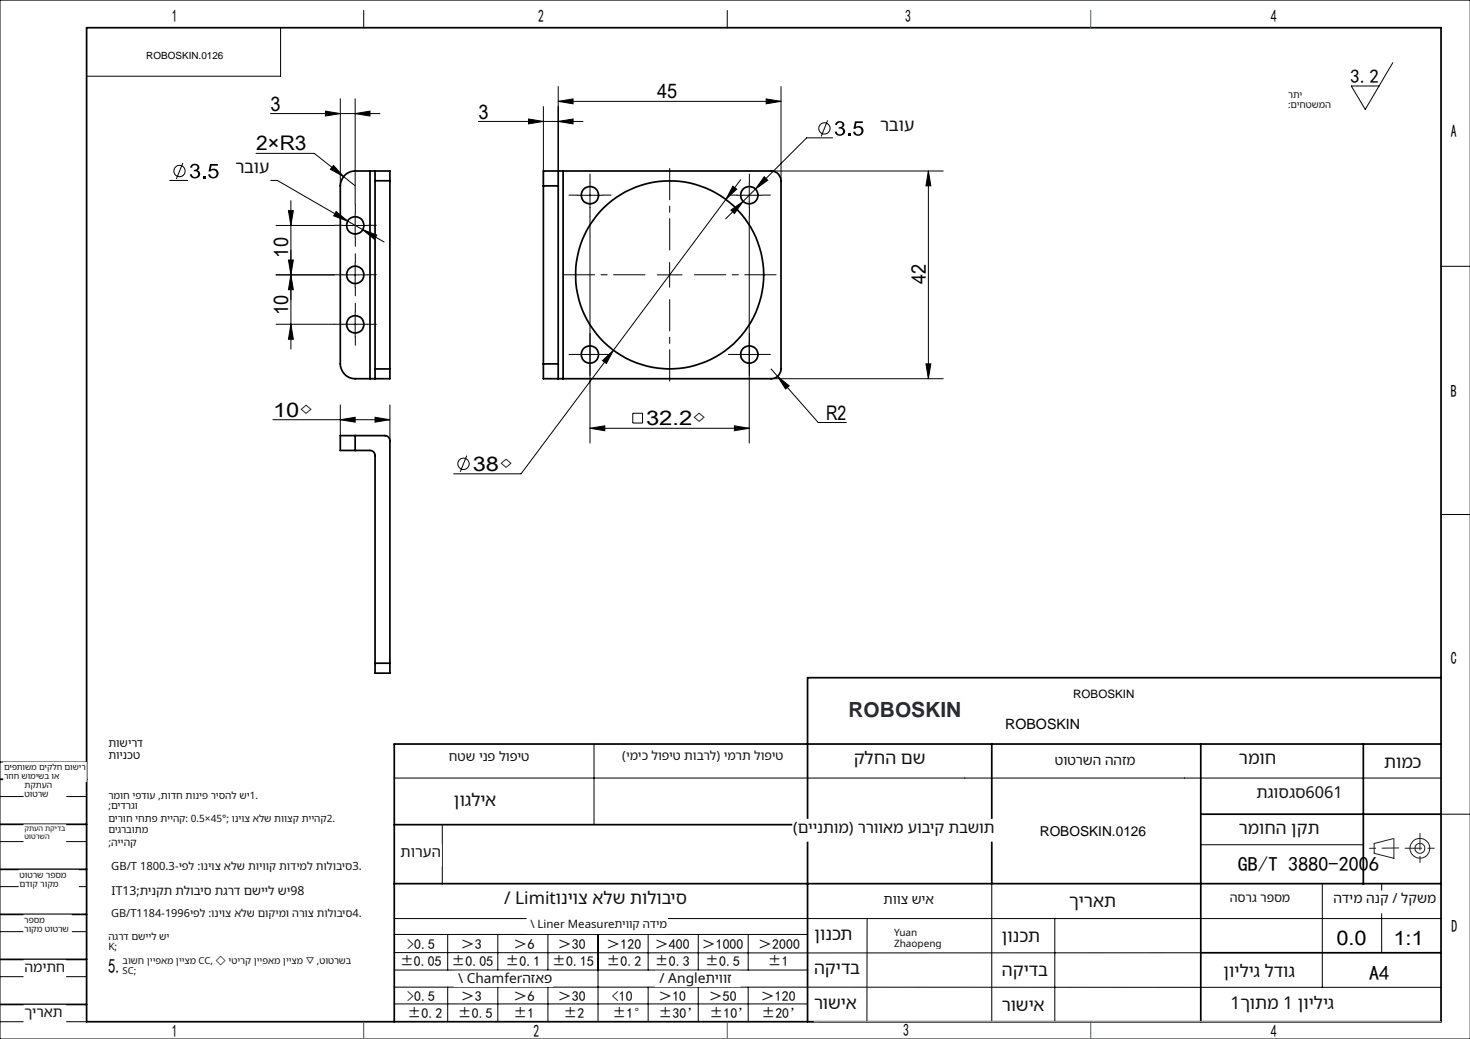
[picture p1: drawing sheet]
<svg xmlns="http://www.w3.org/2000/svg" width="297mm" height="210mm" viewBox="0 0 297 210" stroke-linecap="round" stroke-linejoin="round" font-family="sans-serif">
<g fill="none" stroke="#000" stroke-width=".2">
<path d="M0 0h297v210h-297zM56.7 5.6v9.8h-39.2M68.8 20v17.6M71.8 20v21.3M73.5 2.1v3.5M112.8 17.5v17.1M146.9 2.1v3.5M154.8 20l3 .5-3 .5zM157.8 17.5v19M281.4 12.7l-5.6 9.4-2.8-4.7h5.6M34.3 36.5h21.7l14.2 8.2M36.9 32.9l-1.3 3.3"/>
<path d="M51.7 31h11.8l5.9 4.7M54.6 23h22.2M65.8 22.5l3 .5-3 .5zM67.4 33.4l2 2.3-2.7-1.5zM69.4 35.7l2.4 1.9M71.8 23l3-.5v1zM96.7 24.5h21.1M106.8 24.1l3 .4-3 .5zM109.8 21.5v16.1M112.8 20.5l3-.5v1zM112.8 24.5l3-.4v.9zM112.8 20.5h45"/>
<path d="M116.7 39.5h5M119.2 37v5M148.1 37.6l.7 .6-2.2 2.1zM148.9 39.5h5M149.6 36.3l-3 4M151.4 37v5M154.4 35.7l.7 .7-2.5 1.8zM155.8 34.6h34.8M167.2 24.3l-1.3 3.3M184.7 27.9h-21.7l-16.4 16.3M187.6 34.6v41.9M187.6 34.6l.5 3h-1z"/>
<path d="M55.8 45.6h11.7M55.8 55.6h11.7M58.3 52.6h1l-.5 3zM58.3 42.6h1l-.5 3zM58.8 40.6v29.9M58.8 55.6l.5 3h-1zM67.9 42.7l2.3 2-2.8-1.1zM69.3 45.6h5M69.3 55.6h5M70.2 44.7l3.1 1.7M71.8 43.1v4.9M71.8 53v5.1"/>
<path d="M73.3 46.4l2.8 1.1-.5 .9zM73.3 46.4l4.3 2.5M119.2 43.7v45.9M132.8 55.6h5M135.3 53v5.1M146.6 40.3l-41.3 55.5h-13.6M147.7 42.5l2.4-1.8-1.7 2.5zM151.4 43.7v45.9M291.1 53.8h5.9M55.8 65.5h11.7M58.8 65.5l.5 3.1h-1zM69.3 65.5h5"/>
<path d="M71.8 63.1v4.9M116.7 71.6h5M121.7 72.9l2.2-2.1-1.4 2.7zM148.9 71.6h5M155.8 74.6l1.3 1.5M155.8 76.5h34.8M157.1 76.1l2.4 1.9-.8 .6zM157.1 76.1l8.2 9.3h5.7M187.1 73.5h1l-.5 3zM55.1 84.8h23.7M68.8 84.8l3-.5v1zM68.8 81.8v6.2"/>
<path d="M75.8 84.3l3 .5-3 .5zM78.8 81.8v7.3M94.3 92.1l-1.3 3.3M119.2 86.6l3-.5v1zM119.2 86.6h32.2M127.8 83.5h2v2h-2zM148.4 86.1l3 .5-3 .5zM291.1 104h5.9M0 154h17.5M79.7 157.3h211.4M120 150.4v16.3M0 179.2h17.5"/>
<path d="M0 161h17.5M0 170.1h17.5M89.4 166.9v11.8M200.4 178.6v27.9M242.6 170.7h32.8M267.2 178.6v21M279.2 178.6v14M291.1 164.6h6M0 188.3h17.5M0 197.4h17.5M79.7 185.7h211.4M79.7 199.5l211.4 .1"/>
<path d="M79.7 192.5l162.9 .1M79.7 188.9h83.5M79.7 196.1h83.5M90.5 188.9v7.2M90.5 199.5v7M100.6 188.9v7.2M100.6 199.5v7M110.7 188.9v7.2M110.7 199.5v7M120.8 188.9v17.6M131 188.9v7.2M131 199.5v7"/>
<path d="M141.1 188.9v7.2M141.1 199.5v7M151.2 188.9v7.2M151.2 199.5v7M175.2 185.7v20.9M213.1 185.7v20.8M0 206.5h17.5M79.7 202.9h83.5M163.2 206.5h127.9"/>
<circle cx="36.3" cy="34.6" r="1.14"/>
<circle cx="166.6" cy="26" r="1.14"/>
<circle cx="93.6" cy="93.7" r="1.15"/>
</g>
<g fill="none" stroke="#191924" stroke-width=".2">
<path d="M277.6 170.5l4-1v4l-4-1z"/>
<circle cx="286.9" cy="171.5" r="1.01"/>
<circle cx="286.9" cy="171.5" r="2"/>
</g>
<g fill="none" stroke="#000" stroke-width=".2" stroke-dasharray="30.5 1.3 1.3 1.3">
<path d="M116.7 39.4h-1.7M119.2 36.9v-1.7M121.7 39.4h1.8M148.9 39.4h-1.7M151.4 36.9v-1.7M153.9 39.4h1.8M69.3 45.5h-1.8M69.3 55.5h-1.8M71.8 43v-1.7M71.8 48v1.8M71.8 53v-1.7M71.8 58v1.8"/>
<path d="M74.3 45.5h1.7M74.3 55.5h1.7M119.2 41.9v1.8M151.4 41.9v1.8M69.3 65.5h-1.8M71.8 63v-1.7M71.8 68v1.8M74.3 65.5h1.7M116.7 71.6h-1.7M119.2 69.1v-1.7M119.2 74.1v1.8M121.7 71.6h1.8"/>
<path d="M148.9 71.6h-1.7M151.4 69.1v-1.7M151.4 74.1v1.8M153.9 71.6h1.8"/>
</g>
<path d="M130.3 55.5h-16.5M135.3 50.5v-16.5M140.3 55.5h16.5M135.3 60.5v16.5" fill="none" stroke="#000" stroke-width=".2" stroke-dasharray="30.5 1.3 1.3 1.3" stroke-dashoffset="24.1"/>
<g fill="none" stroke="#000" stroke-width=".35">
<path d="M17.5 5.6h273.6v200.9h-273.6zM74.8 34.6h1M74.8 34.6h-3a3 3 0 0 0-3 3v35.9a3 3 0 0 0 3 3h3M74.8 34.6v41.9M75.8 34.6h3v1.9M75.8 34.6v1.9M75.8 36.5h3M75.8 36.5v38.1M78.8 36.5v38.1M109.8 37.6h3M109.8 37.6v35.9M112.8 34.6v3"/>
<path d="M112.8 34.6h-3v3M112.8 34.6h1M112.8 37.6v35.9M113.8 34.6h42a1.99 1.99 0 0 1 2 1.9v38.1a1.99 1.99 0 0 1-2 1.9h-42M113.8 34.6v41.9M74.8 76.5h1M75.8 74.6v1.9M75.8 74.6h3M78.8 74.6v1.9h-3M109.8 73.5v3h3M109.8 73.5h3M112.8 73.5v3"/>
<path d="M112.8 76.5h1M71.8 88h-3v3h3M71.8 88h6a1.02 1.02 0 0 1 1 1.1v44.9M71.8 91h3a1.02 1.02 0 0 1 1 1.1v41.9M71.8 88v3M75.8 134v2.1h3v-2.1M75.8 134h3M291.1 137h-127.9v69.5M0 157.5h17.5M200.4 150.4v28.2M242.6 150.4v56.1M275.4 150.4v28.3"/>
<path d="M291.1 150.4h-211.4v56.1M0 175.7h17.5M0 166.6h17.5M79.7 166.7h83.5M79.7 178.6h211.4M242.6 164.6h48.5M0 184.8h17.5M0 193.9h17.5M242.6 192.6h48.5M0 203h17.5"/>
<circle cx="119.2" cy="39.5" r="1.75"/>
<circle cx="151.4" cy="39.5" r="1.75"/>
<circle cx="71.8" cy="55.5" r="1.75"/>
<circle cx="71.8" cy="45.6" r="1.75"/>
<circle cx="135.3" cy="55.5" r="19"/>
<circle cx="71.8" cy="65.6" r="1.75"/>
<circle cx="119.2" cy="71.7" r="1.75"/>
<circle cx="151.4" cy="71.7" r="1.75"/>
</g>
<path d="M282.6 171.4l-5.9 .1M283.9 171.4h6M286.9 168.4v6" fill="none" stroke="#191924" stroke-width=".2" stroke-dasharray="6.3 1.3 1.3 1.3" stroke-dashoffset="3"/>
<path d="M164.5 206.5h126.6" fill="none" stroke="#c0c0c0" stroke-width=".2"/>
<path d="M220.4 2.1v3.5M73.5 206.5v3.5M146.9 206.5v3.5M220.4 206.5v3.5" fill="none" stroke="#00f" stroke-width=".2"/>
<path d="M281.6 169.5h.1" fill="none" stroke="#0ff" stroke-width=".2"/>
<g fill="#000">
<path d="M71.8 23l3-.5v1zM65.8 22.5l3 .5-3 .5z"/>
<path d="M58.3 42.6h1l-.5 3zM58.8 55.6l.5 3h-1zM187.6 34.6l.5 3h-1zM187.1 73.5h1l-.5 3z"/>
<path d="M73.3 46.4l2.3 2 .5-.9zM67.9 42.7l-.5 .9 2.8 1.1zM67.4 33.4l-.7 .8 2.7 1.5zM112.8 20.5l3-.5v1zM154.8 20l3 .5-3 .5zM148.1 37.6l-1.5 2.7 2.2-2.1zM121.7 72.9l.8 .6 1.4-2.7zM147.7 42.5l.7 .7 1.7-2.5zM154.4 35.7l-1.8 2.5 2.5-1.8zM106.8 24.1l3 .4-3 .5zM112.8 24.5l3-.4v.9zM119.2 86.6l3-.5v1zM148.4 86.1l3 .5-3 .5zM157.1 76.1l1.6 2.5 .8-.6zM68.8 84.8l3-.5v1zM75.8 84.3l3 .5-3 .5z"/>
<path d="M58.8 65.5l.5 3.1h-1zM58.3 52.6h1l-.5 3z"/>
</g>
<g fill="#fff" stroke="#fff" stroke-width=".35">
<path d="M29.6 8.4h15.5v4.4h-15.5z"/>
<path d="M210.1 165.7h22.4v4.2h-22.4z"/>
<path d="M38.2 31.6h16.3v5.8h-16.3z"/>
<path d="M168.5 23h16.3v5.7h-16.3z"/>
<path d="M21.9 149.1h13.2v4.9h-13.2z"/>
<path d="M21.9 159.7h33.1v4.3h-33.1z"/>
<path d="M21.9 164.5h53.2v4.2h-53.2z"/>
<path d="M21.9 169.3h5.8v4.2h-5.8z"/>
<path d="M21.9 174h51.8v4.3h-51.8z"/>
<path d="M21.9 178.8h40.3v4.2h-40.3z"/>
<path d="M21.9 183.5h51.8v4.3h-51.8z"/>
<path d="M21.9 188.3h12.9v4.3h-12.9z"/>
<path d="M24.8 193.2h49.3v4.1h-49.3z"/>
<path d="M260.2 18.2h11.7v4.1h-11.7z"/>
<path d="M3.9 176h11.9v3.7h-11.9z"/>
<path d="M4.9 194.2h8.3v3.7h-8.3z"/>
<path d="M4.9 203.3h8.3v3.6h-8.3z"/>
<path d="M4.9 185h9.4v3.7h-9.4z"/>
<path d="M.8 154.2h16.6v3.6h-16.6z"/>
<path d="M4.9 166.8h8.3v3.7h-8.3z"/>
<path d="M5 157.8h8.2v3.6h-8.2z"/>
<path d="M202.4 187.5h10.2v4.3h-10.2z"/>
<path d="M216 180.5h10.2v4.2h-10.2z"/>
<path d="M247.2 194.5h16.3v4.2h-16.3z"/>
<path d="M100.9 179.7h39.5v5.2h-39.5z"/>
<path d="M132.5 196.4h16.9v2.9h-16.9z"/>
<path d="M91.8 196.4h19.8v2.9h-19.8z"/>
<path d="M106.6 185.7h28.2v2.9h-28.2z"/>
<path d="M180.6 187.5h12.3v4.3h-12.3z"/>
<path d="M164.5 201.1h10.1v4.2h-10.1z"/>
<path d="M248.5 180.2h12.2v4.2h-12.2z"/>
<path d="M202.4 194.4h10.2v4.2h-10.2z"/>
<path d="M247.7 201.1h36.6v4.2h-36.6z"/>
<path d="M202.4 201.5h10.2v4.3h-10.2z"/>
<path d="M164.5 193.9h10.1v4.3h-10.1z"/>
<path d="M178.5 180.5h10.2v4.2h-10.2z"/>
<path d="M164.5 187h10.2v4.3h-10.2z"/>
<path d="M269.4 180.2h20.8v4.2h-20.8z"/>
<path d="M172.5 151.6h16.3v4.2h-16.3z"/>
<path d="M216.8 138.8h50.8v4.5h-50.8z"/>
<path d="M213.1 152.3h16.3v4.3h-16.3z"/>
<path d="M250.3 151.6h16.3v4.2h-16.3z"/>
<path d="M91.7 160h16.3v4.2h-16.3z"/>
<path d="M80.9 170.8h8.2v4.2h-8.2z"/>
<path d="M125.7 151.6h32.6v4.2h-32.6z"/>
<path d="M90.7 151.6h16.3v4.2h-16.3z"/>
<path d="M279.6 152.3h8.2v4.3h-8.2z"/>
<path d="M253.8 158.6h18.4v4.2h-18.4z"/>
<path d="M160.3 165.7h40.7v4.2h-40.7z"/>
<path d="M250.3 165.7h16.3v4.2h-16.3z"/>
<path d="M203.1 143.8h78.3v4.4h-78.3z"/>
<path d="M216.8 138.2h51.5v3.6h-51.5z"/>
</g>
<g font-size="4.3">
<text x="168.5" y="27.4">3.5</text>
<text x="38.2" y="36">3.5</text>
</g>
<text font-size="4.2" fill="#1f2633" x="171.4" y="145">ROBOSKIN</text>
<g font-size="4.1">
<text x="54.7" y="22.4">3</text>
<text x="96.7" y="24">3</text>
<text x="132.8" y="19.9">45</text>
<text x="51.7" y="30.4">2×R3</text>
<text x="58.2" y="52" transform="rotate(-90 58.2 52)">10</text>
<text x="187" y="57.3" transform="rotate(-90 187 57.3)">42</text>
<text x="58.2" y="63.8" transform="rotate(-90 58.2 63.8)">10</text>
<text x="55.2" y="84.2">10◇</text>
<text x="130.5" y="86">32.2◇</text>
<text x="166.9" y="84.8">R2</text>
<text x="95.5" y="95.2">38◇</text>
<text x="250.1" y="176">GB/T 3880-2006</text>
<text x="270" y="191">0.0</text>
<text x="281.5" y="191">1:1</text>
<text x="21.9" y="196.6">5.</text>
<text x="276.6" y="198">A4</text>
</g>
<text font-size="3.9" x="272.8" y="16.8">3.2</text>
<g font-size="3.5">
<text x="34.8" y="4.4">1</text>
<text x="108.7" y="4.4">2</text>
<text x="182.9" y="4.4">3</text>
<text x="256.7" y="4.4">4</text>
<text x="293.2" y="27.8">A</text>
<text x="293.2" y="80.3">B</text>
<text x="293.2" y="134.2">C</text>
<text x="293.3" y="188.4">D</text>
<text x="34.7" y="209.6">1</text>
<text x="107.8" y="209.6">2</text>
<text x="182.5" y="209.3">3</text>
<text x="256.8" y="209.7">4</text>
</g>
<g font-size="3.5" fill="#111">
<text x="177.9" y="26.4">רבוע</text>
<text x="47.6" y="35.1">רבוע</text>
<text x="172.5" y="154.5">קלחה םש</text>
<text x="250.3" y="154.5">רמוח</text>
<text x="279.6" y="155.2">תומכ</text>
<text x="91.7" y="162.9">ןוגליא</text>
<text x="250.3" y="168.6">רמוחה ןקת</text>
<text x="101.8" y="182.6">/ Limitוניוצ אלש תולוביס</text>
<text x="216" y="183.4">ךיראת</text>
<text x="164.5" y="189.9">ןונכת</text>
<text x="202.4" y="190.4">ןונכת</text>
<text x="164.5" y="196.8">הקידב</text>
<text x="202.4" y="197.3">הקידב</text>
<text x="247.2" y="197.4">ןויליג לדוג</text>
<text x="164.5" y="204">רושיא</text>
<text x="202.4" y="204.4">רושיא</text>
<text x="248.6" y="204">1ךותמ 1 ןויליג</text>
</g>
<text font-size="3.3" fill="#111" x="253.8" y="161.3">תגוסגס6061</text>
<text font-size="3.2" fill="#111" x="160.3" y="168.3">)םיינתומ( ררוואמ עוביק תבשות</text>
<text font-size="3" fill="#111" x="80.9" y="173.2">תורעה</text>
<text font-size="2.9" x="203.1" y="147.3">ROBOSKIN</text>
<text font-size="2.9" fill="#111" x="4.9" y="205.7">ךיראת</text>
<g font-size="2.8" fill="#111">
<text x="213.1" y="154.6">טוטרשה ההזמ</text>
<text x="269.4" y="182.5">הדימ הנק / לקשמ</text>
<text x="4.9" y="196.5">המיתח</text>
<text x="92.6" y="198.7">\ Chamferהזאפ</text>
<text x="133.2" y="198.7">/ Angleתיווז</text>
</g>
<g font-size="2.8">
<text x="210.1" y="169">ROBOSKIN.0126</text>
<text x="82.2" y="191.7">&gt;0.5</text>
<text x="93.1" y="191.7">＞3</text>
<text x="103.7" y="191.7">＞6</text>
<text x="112.7" y="191.7">＞30</text>
<text x="122.6" y="191.7">＞120</text>
<text x="132.3" y="191.7">＞400</text>
<text x="141.8" y="191.7">＞1000</text>
<text x="153.2" y="191.7">＞2000</text>
<text x="80.8" y="195.3">±0.05</text>
<text x="91.2" y="195.3">±0.05</text>
<text x="102.2" y="195.3">±0.1</text>
<text x="111.6" y="195.3">±0.15</text>
<text x="122.6" y="195.3">±0.2</text>
<text x="132.3" y="195.3">±0.3</text>
<text x="142.5" y="195.3">±0.5</text>
<text x="155.1" y="195.3">±1</text>
<text x="82.2" y="202.3">&gt;0.5</text>
<text x="93.1" y="202.3">＞3</text>
<text x="103.7" y="202.3">＞6</text>
<text x="112.7" y="202.3">＞30</text>
<text x="123.6" y="202.3">&lt;10</text>
<text x="133" y="202.3">＞10</text>
<text x="143.2" y="202.3">＞50</text>
<text x="153.7" y="202.3">＞120</text>
<text x="82.3" y="205.8">±0.2</text>
<text x="92.5" y="205.8">±0.5</text>
<text x="103.7" y="205.8">±1</text>
<text x="113.9" y="205.8">±2</text>
<text x="123.8" y="205.7">±1°</text>
<text x="133" y="205.7">±30’</text>
<text x="143.3" y="205.7">±10’</text>
<text x="153.8" y="205.8">±20’</text>
</g>
<text font-size="2.7" fill="#111" x="178.5" y="182.7">תווצ שיא</text>
<text font-size="2.6" fill="#111" x="90.7" y="153.8">חטש ינפ לופיט</text>
<g font-size="2.5" fill="#111">
<text x="125.7" y="153.7">)ימיכ לופיט תוברל( ימרת לופיט</text>
<text x="22.5" y="180.8">IT13;תינקת תלוביס תגרד םשייל שי98</text>
<text x="248.5" y="182.3">הסרג רפסמ</text>
</g>
<text font-size="2.3" x="216.8" y="141.1">ROBOSKIN</text>
<g font-size="2.3" fill="#111">
<text x="21.9" y="151">תושירד</text>
<text x="21.9" y="153.5">תוינכט</text>
<text x="22.5" y="175.9">GB/T 1800.3-יפל :וניוצ אלש תויווק תודימל תולוביס3.</text>
<text x="107.2" y="187.6">\ Liner Measureתיווק הדימ</text>
</g>
<text font-size="2.2" fill="#111" x="22.5" y="185.4">GB/T1184-1996יפל :וניוצ אלש םוקימו הרוצ תולוביס4.</text>
<g font-size="2.1" fill="#111">
<text x="21.9" y="171">;</text>
<text x="22.5" y="171">הייהק</text>
</g>
<text font-size="2" x="29.6" y="11.9">ROBOSKIN.0126</text>
<g font-size="2" fill="#111">
<text x="21.9" y="161.4">רמוח יפדוע ,תודח תוניפ ריסהל שי1.</text>
<text x="21.9" y="166.2">םירוח יחתפ תייהק: 0.5×45°; וניוצ אלש תווצק תייהק2.</text>
<text x="21.9" y="163.5">;</text>
<text x="22.4" y="163.5">םידרגו</text>
<text x="21.9" y="168.3">םיגרבותמ</text>
<text x="21.9" y="190">הגרד םשייל שי</text>
<text x="180.6" y="189.2">Yuan</text>
<text x="180.6" y="191.3">Zhaopeng</text>
<text x="21.9" y="192.1">K;</text>
</g>
<g font-size="1.9" fill="#111">
<text x="260.2" y="19.8">רתי</text>
<text x="260.2" y="21.8">:</text>
<text x="260.7" y="21.8">םיחטשמה</text>
<text x="24.8" y="194.8">בושח ןייפאמ ןייצמ CC, ◇ יטירק ןייפאמ ןייצמ ▽ ,טוטרשב</text>
<text x="24.8" y="196.8">SC;</text>
</g>
<g font-size="1.8" fill="#111">
<text x="5" y="161">טוטרש</text>
<text x="5" y="159.2">תקתעה</text>
<text x="3.9" y="177.4">טוטרש רפסמ</text>
<text x="3.9" y="179.3">םדוק רוקמ</text>
<text x="4.9" y="186.5">רפסמ</text>
<text x="4.9" y="188.3">רוקמ טוטרש</text>
</g>
<g font-size="1.7" fill="#111">
<text x=".8" y="155.6">םיפתושמ םיקלח םושיר</text>
<text x=".8" y="157.4">רזוח שומישב וא</text>
</g>
<g font-size="1.5" fill="#111">
<text x="4.9" y="169.6">טוטרשה</text>
<text x="4.9" y="168">קתעה תקידב</text>
</g>
</svg>
